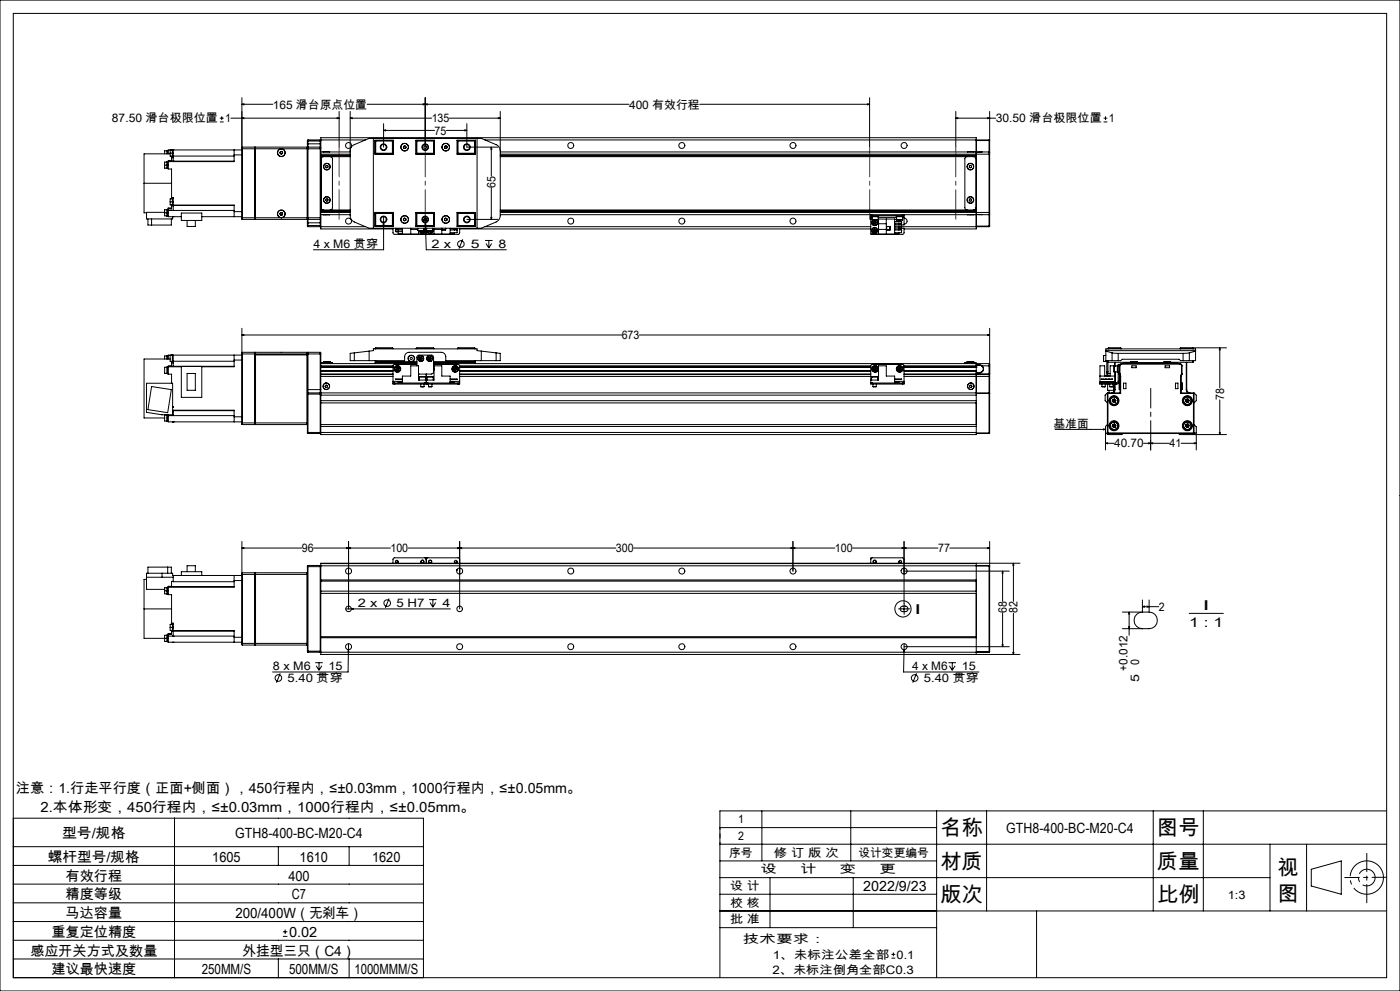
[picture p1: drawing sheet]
<svg xmlns="http://www.w3.org/2000/svg" width="420mm" height="297mm" viewBox="0 0 420 297" stroke-linecap="round" stroke-linejoin="round" font-family="sans-serif">
<g fill="none" stroke="#000" stroke-width=".3">
<path d="M0 0h420v297h-420zM4 4h412v289h-412zM66 36.5h1.1M66 35.4h1.1M66.5 34.9v1.1M69.3 35.4h32.4M72.6 35.4l.6-.1v.3zM72.6 31.3l.6-.2v.3zM72.6 29.3v36M72.6 31.3h9.2M101.1 35.3l.6 .1-.6 .2zM101.7 33.4v10.7"/>
<path d="M105.1 35.4l.6-.1v.3zM105.1 33.4v31.6l.3 .8 .9 .7 4.4 1.9h33.7l4.4-1.9 .7-.4 .6-1.4v-31.3M105.1 35.4h24.4M110.1 31.3h78.6M115.1 39.1l.6-.2v.3zM115.1 37.1v7M115.1 39.1h15.3M127 31.1l.6 .2-.6 .1zM127.6 31.3l.6-.2v.3zM127.6 29.3v14.8M133.9 39.1h6.2M134.8 35.4h15.3"/>
<path d="M139.5 38.9l.6 .2-.6 .1zM140.1 37.1v7h9.3M149.5 35.3l.6 .1-.6 .2zM209.9 31.3h51M260.3 31.1l.6 .2-.6 .1zM260.9 29.3v14.8M286.7 35.4l.6-.1v.3zM286.7 35.4h12M286.7 33.4v10.7M296.3 35.3l.6 .1-.6 .2zM296.9 33.4v12.3M331.1 36.5h1.1"/>
<path d="M331.1 35.4h1.1M331.6 34.9v1.1M43.2 54.9v8.9h.8M43.2 54.9h8.3M49.4 49.5v.9h.7M49.4 49.5h1M50.1 48.6h-.7v.9M50.1 45.1v1M50.3 48.5l.1 2M50.3 45.1v1M50.4 48.5h-.3v2h.2M50.4 45.1l-1 .1v.9"/>
<path d="M51 46.1h-7.8v8.8M51 45.9v.9h.7M51 45.9h1M51.5 59.2h.5v1.3M51.5 59.2v.4M51.5 47.3v.9h-1.1M51.5 46.8v.5M51.5 44.9v.1M51.5 47.3h.5M51.7 59.6h-.7v.9M51.7 44.9v2h.3M51.7 45h-.7v.9"/>
<path d="M52 59.5h-.3v2h.3M52 48.3h.1M52 47.3v1M52 44.9v1.9M52 44.9h.1M52 46.8v.5M52 46.8h18.2M70.2 46.4h2.4M70.2 44.9v1.5M70.2 46.4v2h-19.8M70.2 48.3h-19.8v2.4h1.1v8.5M72.6 44.9h-22.2v1.2"/>
<path d="M72.7 44.1l-.1 .5h23.6M72.7 44.1v21.7M72.7 44.1h3.7M76.4 44.1v21.7M76.4 44.1l.2 .1M76.6 44.2v.4M76.6 44.6v20.7M76.6 44.2h.1M76.6 44.6v-.5h15.6v21.7h-15.6v-.5M84 45.6l.1 .4M84.1 46l.4 .1M84.3 45.4l.4 .1"/>
<path d="M84.3 45.4l-.3 .2M84.7 45.5l.1 .4M84.8 45.9l-.3 .2M92.2 44.2h.1M92.2 44.3v21.3M92.2 43.1v1.1M92.2 44.2v.1M92.2 42.3h4M92.2 43.1h4M92.4 44.1v21.7M92.4 41.9v2.2M92.4 44.1h3.7"/>
<path d="M92.4 41.9l-.2 1.2M92.4 41.9h3.7M92.4 44.1l-.2 .2M96.1 44.1v21.7M96.1 41.9v2.2M96.1 44.1l.1 .2M96.1 41.9l.1 .2M96.2 44.3v-3h196.7v4.9M96.2 44.3v.3M96.2 44.6v20.7M96.2 47h8.9M96.2 46.6h8.9"/>
<path d="M96.2 45.5h8.9M96.2 41.9h13.4M96.2 46.2h8.9M97 47l-.4 .1-.2 .5v14.7l.2 .5 .4 .1M97.8 49.7l.3-.1 .3 .2v.4l-.4 .1-.3-.2zM97.8 59.7l.3-.2 .3 .3v.4l-.4 .1-.3-.3zM98.8 45.5h-1.9M98.9 45.5h.1M99.1 47l.6 .5v14.9l-.6 .5M105.1 45.2l.3-1.1 .5-.6 4.8-2h33.7l4.8 2 .5 .6 .4 1.1M112 41.5v26.9M112.5 45.5h.1"/>
<path d="M112.5 42h5.5v4.2h-5.5zM112.6 42.3v3.9M112.6 42.3h5.1M112.7 42.1v4M112.7 46.1h5.3M112.7 42.1l-.1 .2M112.7 42.1h5.3M117.7 42.3l.2-.2v4l-.2-.2M117.7 45.9h-5.1l.1 .2M117.7 42.3v3.6M121.1 44.3l.3 .2M121.1 43.9v.4"/>
<path d="M121.4 43.7l.3 .2M121.4 43.7l-.3 .2M121.7 43.9v.4M121.7 44.3l-.3 .2M124.8 46.1h5.5M124.8 42h5.5v4.2h-5.5zM124.8 42.1h5.5M125.1 42.3v3.6M125.1 42.3l-.2-.2v4l.2-.2M125.1 45.9h5M125.1 42.3h5M130.1 42.3l.1-.2v4l-.1-.2"/>
<path d="M130.1 42.3v3.6M133.4 44.3l.3 .2M133.4 43.9v.4M133.7 43.7l.4 .2M133.7 43.7l-.3 .2M134.1 44.3l-.4 .2M134.1 43.9v.4M137.1 42h5.6v4.2h-5.6zM137.1 46.1h5.3M137.1 42.1h5.3M137.4 42.3v3.6M137.4 42.3l-.2-.2v4l.2-.2"/>
<path d="M137.4 45.9h5.2l-.2 .2M137.4 42.3h5.2M142.4 42.1v4M142.4 42.1l.2 .2M142.6 42.3v3.9M142.6 45.5h.1M143.1 41.5v26.9M145.5 41.9h151.2M147.4 44.1l.2 .6h-.4zM147.4 44.1v8.7M147.4 56.3v9.5M150.1 47h142.8"/>
<path d="M150.1 46.6h142.8M150.1 45.5h143.8M150.1 46.2h146.6M290.1 47l-.4 .1-.2 .5v14.7l.2 .5 .4 .1M290.3 45.5h.1M290.3 45.5h1.9M290.8 49.7l.3-.1 .4 .2-.1 .4-.3 .1-.3-.2zM290.9 59.7l.4-.1 .2 .3-.1 .4h-.4l-.2-.3zM292.1 47l.5 .1 .2 .5v14.7l-.2 .5-.5 .1M292.2 45.5h.1M292.9 46.2v17.5M292.9 42.1h3.8"/>
<path d="M293.9 45.6h-1v.6M293.9 45.5h.7M293.9 45.5v.1M294.6 45.5l-.7 .1M294.6 45.5h2.1M296.7 46.2h.2M296.7 45.5v.7M296.7 45.5l.2 .2M296.7 41.9l.2 .2h-.2M296.7 41.9v.2M296.7 42.1v3.4M296.7 46.2v17.5"/>
<path d="M296.9 45.7v.5M296.9 46.2v17.5M44.4 65.6v1.8h7v-1.8M45.5 65.6v1.8M49.4 63.8v.9h.7M49.4 63.6h-5.4v2h7.8v-.7h.2M49.4 63.8h1M50.1 62.9h-.7v.9M50.3 62.8v2M50.4 62.8h-.3v2h.3M50.4 63.1h19.8M51 60.5v.9h.7"/>
<path d="M51 60.5h1M51.5 61.7v.9h-1.1M51.5 62.3h-1.1v2.6h4M51.5 61.4v.3M51.5 61.7h.5M52 60.5v1M52 61.5v.1M52 63.1h.1M52 61.7v1.4M52 64.9h.1M52 60.5h.1M52 61.6v.1"/>
<path d="M52 61.5h18.2v1.9M52 61.6h18.2M54.4 63.8h6.1v2.3h-6.1zM56.1 66.1v1.8h2.5v-1.8M60.5 64.9h12.1M70.2 63.4v1.5M70.2 63.4h2.4M72.6 65.3l.1 .5M72.6 65.3h23.6M72.7 65.8h3.7M76.6 65.3v.4M76.6 65.7h.1"/>
<path d="M76.6 65.7l-.2 .1M84 64.1l.2 .3M84.2 64.4h.4M84.2 63.7l.4 .1M84.2 63.7l-.2 .4M84.6 63.8l.2 .3M84.8 64.1l-.2 .3M92.2 65.7h.1M92.2 65.7v1.1M92.2 65.6v.1M92.2 66.8l.2 1.1M92.2 67.5h4"/>
<path d="M92.2 65.6l.2 .2M92.2 66.8h4M92.4 65.8v2.1M92.4 65.8h3.7M92.4 67.9h3.7M96.1 65.8v2.1M96.2 65.3v.3M96.2 65.6v3h21.7M96.2 62.9h8.9M96.2 63.2h8.9M96.2 64.3h8.9M96.2 67.9h13.4"/>
<path d="M96.2 63.7h8.9M96.2 65.6l-.1 .2M96.2 67.8l-.1 .1M96.2 63.3h8.9M96.9 64.3l1.9 .1M98.8 64.4h.1M112.5 64.3h.1M112.5 63.7h5.5v4.2h-5.5zM112.6 63.7v3.9M112.6 67.6h5.1M112.6 67.6l.1 .2M112.7 63.8v4"/>
<path d="M112.7 63.8h5.3M112.7 63.8l-.1 .1h5.1M112.7 67.8h5.3M115.1 66.6l.1 .6h-.3zM115.1 64.9v10h-21.1M117.7 63.9l.2-.1v4l-.2-.2M117.7 63.9v3.7M117.9 68.4v1.4l.4 .4h19.2l.4-.3v-1.5M118.7 68.4v.2h2M118.7 68.9v.5h2M118.7 69v.2M118.7 68.9h2"/>
<path d="M118.9 69.4h.4M119.5 68.6v.3a.41 .41 0 0 0-.4-.3 .41 .41 0 0 0-.4 .3M119.5 69.4v.7h1.2M120.7 68.4v1.8M121.1 66l.3 .1M121.1 65.6v.4M121.4 65.4l.3 .2M121.4 65.4l-.3 .2M121.7 65.6v.4M121.7 66l-.3 .1M123.2 68.4v1.8M123.2 68.8h2.1"/>
<path d="M124.8 63.8h5.5M124.8 63.7h5.5v4.2h-5.5zM124.8 67.8h5.5M125.1 63.9v3.7M125.1 67.8v.1M125.1 63.9l-.2-.1v4l.2-.2M125.1 63.9h5M125.1 67.6h5M125.3 69.1h.1M125.3 69.1h1.8M125.3 68.4v.7M125.6 69.1v1.1"/>
<path d="M125.7 67.8v.1M126.3 69.1l.1 .3M126.4 69.4l.5 .2M126.7 69.1l-.3 .3M126.7 69.1l.2 .5M126.8 69.1l.4 .1M127.1 69.1h.1M127.1 68.4v.7M127.1 68.9l.1 .3M127.2 65.9h.2zM127.2 66l.2 .2M127.2 69.2l-.3 .4"/>
<path d="M127.2 66l.2 .1M127.3 68.4a.87 .87 0 0 1-.2 1.4 .87 .87 0 0 1-1.3-.7 .89 .89 0 0 0 1.3 .8 .89 .89 0 0 0 .2-1.5M127.4 65.9h.1M127.5 65.4v.5M127.5 65.6h.5M127.5 64.9l.1 1.7M127.6 66.6l.2 .6h-.3zM127.6 66.6l.3 8.3h24M127.6 70.2h-.2M127.9 65.5v.5M127.9 68.4v1.8M128 69.1h.1"/>
<path d="M128 69.1h1.8M128 68.4v.7M128.1 70.2h.3M128.6 69.1l.1 .3M128.7 69.4l.4 .2M129 69.1l-.3 .3M129 69.1l.1 .5M129.2 69.1l.3 .2M129.4 67.8v.1M129.5 69.3l-.4 .3M129.5 69.1v.2M129.8 69.1h.1"/>
<path d="M129.8 68.5a.9 .9 0 0 1-.4 1.4 .9 .9 0 0 1-1.2-.8 .87 .87 0 0 0 1.1 .8 .87 .87 0 0 0 .5-1.3M129.8 68.4v.7M130.1 63.9l.1-.1v4.1M130.1 63.9v3.7M130.1 67.8v.1M130.1 67.6l.1 .2M130.2 68.4v1.8M130.2 68.8h2.3M132.5 68.4v1.8M132.6 68.4v.5h1.1v-.5M132.6 68.4v.5M133.4 66l.3 .1"/>
<path d="M133.4 65.6v.4M133.7 68.4v.5M133.7 65.4l.4 .2M133.7 65.4l-.3 .2M134.1 66l-.4 .1M134.1 65.6v.4M135 68.4v1.8M135 68.9h2.1M136.3 68.6v.3a.41 .41 0 0 1 .4-.3 .41 .41 0 0 1 .4 .3M136.3 69.7v.4h-1.3M137.1 69v.2M137.1 63.7h5.6v4.2h-5.6z"/>
<path d="M137.1 68.4v.2h-2.1M137.1 68.9v.8h-2.1M137.1 63.8h5.3M137.1 67.8h5.3M137.4 63.9v3.7M137.4 63.9l-.2-.1v4l.2-.2M137.4 67.6h5.2M137.9 68.6h123.3M138.8 71.7l-1.1 2.8M140.1 65.8h9.3M142.4 63.8v4M142.4 63.8l.2 .1h-5.2"/>
<path d="M142.6 63.7v3.9M142.6 67.6l-.2 .2M142.6 64.3h.1M145.5 67.9h115.7M145.5 72.1h2.3M145.8 73l.8 1.3M146.6 72.1v2.2M147.2 65.2h.4l-.2 .6zM147.5 73l-.9 1.3M150.1 62.9h142.8M150.1 63.2h142.8M150.1 64.3h111.1"/>
<path d="M150.1 63.7h146.6M150.1 63.3h142.8M261.2 64.3h.5M261.2 64.7h.5M261.2 64.7v.5M261.2 65.2v5h9.6l.4-.4v-1.4h-.7M261.2 64.3v.4M261.2 65.6h.5M261.2 65.2h.5M261.5 70.2h.2M261.5 64.7v.2h2.1v-.2M261.7 65.9h.1"/>
<path d="M261.7 65.9h1.8M261.7 64.9v1M261.7 64.3v.4M261.7 64.3h9M261.7 64.7h9M261.9 66.8l.2 .4M261.9 68.9l.1 .5M261.9 68.9l1 .4M262 65.9a.9 .9 0 0 0-.3 1.4 .9 .9 0 0 0 1.4 0 .9 .9 0 0 0-.3-1.4M262 69.4l.4 .2M262 65.9a.86 .86 0 0 0-.3 1.4 .86 .86 0 0 0 1.4 0 .86 .86 0 0 0-.4-1.4M262.1 66.3l-.2 .5"/>
<path d="M262.1 66.3l.6 .9M262.1 67.2h.6M262.4 68.6l-.5 .3M262.4 68.6l.4 .2M262.4 68.6v1M262.6 66.3h-.5M262.6 66.3l.3 .4M262.6 66.3l-.5 .9M262.8 68.8l.1 .5M262.8 68.8l-.8 .6M262.9 69.3l-.5 .3M262.9 66.7l-.2 .5"/>
<path d="M262.9 66.7l-1 .1M263.5 65.9h-1.8M263.5 65.6h4.9v4.6M263.5 64.9v1M263.5 65.2h5.5M263.6 65.6v4.6M263.6 68.8h2.3M263.6 67.1h2.3M265.9 65.6v4.6M266 67.9h1v1h-1zM266 67.9v1M268.4 66.4h2.1v.5"/>
<path d="M268.4 67.2h2.1v.5h-2.1M268.4 68.1h2.1v.5h-2.1M268.4 65.7h.6M268.4 68.9h2.1M268.4 66.9h2.1M268.9 64.7v.2h2v-.2M269 65.9h.1M269 65.9h1.8M269 64.9v1M269.7 68.6v.3a.41 .41 0 0 1 .4-.3 .41 .41 0 0 1 .3 .3M269.7 65.9v.5M269.7 67.7v.4"/>
<path d="M269.7 69.7v.4h-1.3M269.7 67.9h27M269.8 66.4h.5M270.4 66.9l-.3 .3-.4-.3v.3M270.5 66.6v.2M270.5 69v.2M270.5 68.9v.8h-2.1M270.7 64.3h.5M270.7 64.7h.5M270.7 64.3v.4M270.8 65.9h-1.8M270.8 64.9v1"/>
<path d="M270.8 65.2h.4M271.2 65.4a.9 .9 0 0 1 .9 .9 .9 .9 0 0 1-.9 .9M271.2 64.7v.5M271.2 64.3v.4M271.2 65.2v2.2h-.7M271.2 64.3h22.7M290.2 64.3l.1 .1M290.3 64.4h1.9M292.2 64.4h.1M292.9 63.7v4.9h-21.7M292.9 63.7v.6h1M292.9 67.8h3.8"/>
<path d="M293.9 64.3h.7M293.9 64.3h.1M294.6 64.3h2.1M296.7 63.7h.2M296.7 63.7v.6M296.7 67.8h.2M296.7 67.8v.1M296.7 64.3v3.5M296.9 63.7v.5M296.9 64.2l-.2 .1M296.9 67.8l-.2 .1M296.9 64.2v3.6"/>
<path d="M72.6 98.4v28.3M296.9 98.4v13.6M45.5 115.8l5.9 1-1.1 6.9-5.9-.9zM50.1 110.1h-.7v1.8h.7M50.1 106.7h-.7v.9M50.3 110v2M50.3 106.6v1M50.4 109.9h4M50.4 110h-.3v2h.3M50.4 106.6h-.3v1M51 107.6h-7.8v17.7h6.2M51.5 108.8v.9h-1.1"/>
<path d="M51.5 108.3v.5M51.5 106.4v.1M51.5 108.8h.5M51.7 106.4v2h.3M51.7 106.5h-.7v1.8h.7M52 109.8h.1M52 108.8v1M52 106.4v1.9M52 108.3v.5M52 108.3h18.2M54.4 109.8v9.3h6.1v-9.3M56.1 111.9h2.5v5.1h-2.5z"/>
<path d="M70.2 106.4v1.5M70.2 109.8h-19.8v2.3h1.1v2.8M70.2 107.9h2.4M70.2 107.9v2h-9.7M72.6 100.4l.6-.1v.2zM72.6 100.4h113.9M72.6 106.4h-22.2v1.2M72.7 105.6v21.6M72.7 105.6l-.1 .5h23.6M72.7 105.6h3.7M76.4 105.6v21.6M76.4 105.6l.2 .5"/>
<path d="M76.6 106.1v21.1M76.6 106.1v-.5h15.6v.7h-15.6M92.2 117.9v11.8l.2 .2M92.2 118.2h4M92.2 116.8h4M92.4 105.6v12.2M92.4 105.6l-.2 .2v12.1M92.4 117.8h3.7M92.4 105.6h3.7M92.4 117.8v12.1M92.4 117.8l-.2 .1M96.1 105.6v12.2"/>
<path d="M96.1 105.6l.1 .5M96.1 117.8v12.1M96.1 117.8l.1 .1M96.2 116.8v1M96.2 106.1v10.7M96.2 118.4h196.7M96.2 117.8h200.5M96.2 109h28.9M96.2 110h21.7M96.2 111.2h21.7M96.2 110.1h21.7M96.2 111.1h21.7"/>
<path d="M96.2 109.9h21.7M96.2 109.6h21.7M96.2 112.1h21.7M96.2 112.3h21.7M96.2 112.8h21.7M96.4 109v-.3h3.3v.3M97 108.4h2.1M97 108.4v.6M97.1 108.7h1.9M97.6 115.5l.4-.1 .2 .3v.3l-.4 .1-.3-.3zM99.1 108.4v.6M106.3 108.1h15.1v-1.2a1.33 1.33 0 0 1 1.3-1.3h9.7a1.33 1.33 0 0 1 1.3 1.3v1.2h15.1"/>
<path d="M106.3 105.8l-1.2 .1v2.2h1.2M106.3 105.8v2.3M110.7 105.2v2.9M110.7 105.2l1.3-.1v-.5h31.1v.5l1.3 .1M110.7 105.2l-4.4 .6M112.6 104.4h5.3M112.6 104.4v.2M112.6 108.1v.9M112.7 104.2h5l.2 .2M112.7 104.2v.4M112.7 108.1v.3M112.7 108.4h12.4"/>
<path d="M112.7 108.4l-.1 .2h12.5M112.7 104.2l-.1 .2M117.9 114.8h.5M117.9 114.8v.3h.5M117.9 114.3v.5M117.9 104.4v.2M117.9 114.3h2.8M118.4 114.8h9M118.4 115.1h9M118.4 114.8v.3M118.7 110.7l.4 .4M118.9 110.2l-.2 .5"/>
<path d="M118.9 110.2l.3 .4M119.2 110.6l-.5 .1M119.2 110.6l-.1 .5M119.2 110.6l.4 .3M119.4 110.1l-.5 .1M119.4 110.1l.3 .4M119.4 110.1l-.2 .5M119.6 110.9l-.5 .2M119.7 110.5l-.1 .4M119.7 110.5l-.5 .1M120.7 114.8v-2.1h2.5v-3.1h2.4v4.3h4.6v-4.3h2.3v3.1h2.5v2.1M120.7 114.4h-1.2v.2h1.2"/>
<path d="M120.7 113.6h-2l2 .1M124.9 104.4l.2-.2h5l.1 .2M124.9 104.4h5.3M124.9 104.4v.2M125.1 109.2l-7.1 .2-.1 4.9M125.1 109.6v-2.6l.2-.5 4.2-.1 .5 .3v5.1l-.6 .3h-3.8M125.7 107.5l.3 .4M125.8 113h1.8M125.8 113v.9M125.9 112.9l1.7 .1M125.9 112.9l-.1 .1M125.9 107h.6"/>
<path d="M125.9 107l-.2 .5M125.9 107l.6 .8M126.2 115.9h1M126.2 115.1v.8M126.2 107.4h.5M126.2 107.4l-.2 .5M126.2 107.4l-.5 .1M126.5 107l.2 .4M126.5 107l-.3 .4M126.5 107.8l-.5 .1M126.7 107.4l-.2 .4M127.2 115.1v.8"/>
<path d="M127.4 114.8h1M127.4 115.1h.5M127.4 114.8v.3M127.6 113v.9M127.9 115.1h.5M127.9 112.1v3M128.2 112.9h.1M128.2 113h1.8M128.2 113v.9M128.2 112.9l1.8 .1M128.4 114.8h9M128.4 115.1h9"/>
<path d="M128.4 114.8v.3M128.4 107.5l.3 .4M128.6 115.9h1M128.6 115.1v.8M128.6 107h.5M128.6 107l-.2 .5M128.6 107l.3 .4M128.9 107.4l-.2 .5M128.9 107.4l.3 .4M128.9 107.4h.5M128.9 107.4l-.5 .1M129.1 107l.3 .4"/>
<path d="M129.1 107l-.2 .4M129.2 107.8l-.5 .1M129.4 107.4l-.2 .4M129.6 115.1v.8M130 113v.9M130.1 110v1.1M130.1 109.2l7.7 .2 .1 4.9M130.1 110.2v.7M130.1 110.3v.5M130.1 109h166.6M130.1 108.4h12.3M130.2 104.4v.2"/>
<path d="M135 114.4h1.3v.2h-1.3M135 113.6h2.1l-2.1 .1M135 114.3h2.9M136.1 110.3v.5M136.1 110.3l.9 .5M136.1 110.8l.5 .3M136.5 110.1l-.4 .2M136.5 110.1l.5 .2M136.5 110.1l.1 1M137 110.3v.5M137 110.3l-.9 .5M137 110.8l-.4 .3"/>
<path d="M137.2 104.4h5.4M137.2 104.4v.2M137.4 114.8h.5M137.4 114.8v.3M137.9 109.6h123.3M137.9 114.8v.3h-.5M137.9 114.3v.5M137.9 110h123.3M137.9 111.2h123.3M137.9 110.1h123.3M137.9 111.1h123.3M137.9 109.9h123.3"/>
<path d="M137.9 112.1h123.3M137.9 112.3h123.3M137.9 112.8h123.3M142.4 104.2h-5l-.2 .2M142.4 104.2v.4M142.4 108.1v.3M142.4 104.2l.2 .2M142.4 108.4l.2 .2h-12.5M142.6 104.4v.2M142.6 108.1v.9M144.4 105.2v2.9M144.4 105.2l4.4 .6"/>
<path d="M148.8 105.8l1.3 .1v2.2h-1.3M148.8 105.8v2.3M191.8 100.4h105.1M261.2 114.8h.5M261.2 113.9h2.4v-4.3h2.3v3.1h2.5v2.1M261.5 113h.2M261.5 113v.9M261.7 112.9l-.2 .1M261.7 112.9h1.5M261.7 114.8h9M261.7 114.8v.3M261.7 115.1h9"/>
<path d="M261.9 115.9h1M261.9 115.1v.8M262.1 110.8l.4 .3M262.1 110.3v.5M262.1 110.3l.5 .3M262.6 110.6l-.1 .5M262.6 110.6l.4 .2M262.6 110.1l-.5 .2M262.6 110.1l.4 .2M262.6 110.1v.5M262.9 115.1v.8M263 110.8l-.5 .3"/>
<path d="M263 110.3v.5M263 110.3l-.9 .5M263.3 113h.1M263.3 113v.9M268.4 114.4h1.3v.2h-1.3M268.4 113.6h2.1l-2.1 .1M268.4 114.3h2.8M269.5 110.3v.5M269.5 110.3l.4 .3M269.5 110.8l.4 .3M269.8 110.1l-.3 .2M269.8 110.1l.5 .2"/>
<path d="M269.8 110.1l.1 .5M269.9 110.6l-.4 .2M269.9 110.6v.5M269.9 110.6l.4 .2M270.3 110.3v.5M270.3 110.3l-.4 .3M270.3 110.8l-.4 .3M270.7 114.8h.5M270.7 114.8v.3M271.2 109.9l21.7 .1M271.2 111.2h21.7h-21.7M271.2 114.3v-4.7l-.3-.3-9.2-.1-.5 .4v5.5h.5"/>
<path d="M271.2 114.8v.3h-.5M271.2 114.3v.5M271.2 110h21.7M271.2 110.1h21.7M271.2 111.1h21.7M271.2 109.6h21.7M271.2 112.3h25.5M271.2 112.8h25.5M289.5 109v-.3h3.3v.3M290.1 108.4h2M290.1 108.4v.6M290.2 108.7h1.9"/>
<path d="M291 115.4h.4l.2 .4-.2 .3h-.4l-.2-.4zM292.1 108.4v.6M292.9 109.6v20.6h-196.7v-12.4M292.9 110h.1M292.9 117.9h3.8M292.9 111.8h1M292.9 111.7h1M292.9 109.5h1M293.9 109.3h-1v-.3v.6M293.9 109.5l.7 .2M293.9 109.3l.7 .3M293.9 109.3v.2"/>
<path d="M293.9 111.7v.1M294.6 109.7a1.09 1.09 0 0 1 .3 1.2 1.09 1.09 0 0 1-1 .8M294.6 109.6a1.17 1.17 0 0 1 .4 1.4 1.17 1.17 0 0 1-1.1 .8M294.6 109.6h2.1M294.6 109.6v.1M296.3 100.3l.6 .1-.6 .1zM296.7 117.8v.1M296.7 117.8l.2 .1h-.2M296.7 109v.6M296.7 109l.2 .1v.5h-.2M296.7 112h.2M296.7 112v.3"/>
<path d="M296.7 112.8h.2M296.7 112.3v.5M296.7 109.6v2.4M296.7 112.8v5M296.7 117.9v11.8M296.7 112l-25.5 .1M296.9 112.1l-.2 .2M296.9 112v.1M296.9 112.1v.7M296.9 112.8v16.9M330 112.7h4.5M330.1 114.4h4.3v.2h-4.3z"/>
<path d="M330.4 113.6l.8 .1zM330.4 114.8h-.5v.3h.5M330.4 114.8h4.6M330.4 115.1h1.4M330.4 114.8v.3M330.6 115.9h1M330.6 115.1v.8M331 108.3h.1M331.1 106.5l-.1 1.8M331.1 106.5v1.8M331.1 108.3h.9M331.1 106.5h.7"/>
<path d="M331.6 113.6l.5 .1zM331.6 115.1v.8M331.8 115.1h.9M331.8 114.8v.3M331.8 105.1h26.9M331.8 105.2l1.8 .6M332 111.4v.7h.4v-.7M332 111.4h.4M332 108.1v3.3M332.2 117.9l.1-.1 .1 .1M332.2 117.9h.2M332.2 117.9v11.8"/>
<path d="M332.3 115.1v1.9h1.8M332.3 112.1v.5M332.4 111.9h.7M332.4 104.4h4M332.4 117.9h3.8M332.4 104.4v.2M332.4 108.1v3.3M332.4 117.9v11.8M332.4 108.4l.1 .2M332.4 113.6l.5 .1zM332.5 104.2h3.7M332.5 108.6h6.7"/>
<path d="M332.5 104.2l-.1 .2M332.5 104.2v.4M332.5 108.1v.5M332.7 117v.8M332.7 115.1h2.3M332.7 114.8v.3M332.9 115.9h1M332.9 115.1v.8M333.3 113.6l.5 .1zM333.6 108.1h1.9M333.6 105.8l1.9 .1M333.6 108.1h-1.8v-3.5h26.9v3.5h-1.9"/>
<path d="M333.6 105.8v2.3M333.8 119.7l-.1 .5M333.8 119.7l.4 .4M333.9 115.1v.8M334.1 115.1v2.4M334.2 109.7h.1M334.2 111.4v.1M334.2 109.7v1.7M334.2 111.5h1M334.4 116.8a.96 .96 0 0 1-1 1M334.4 116.8h.1M334.4 119.6l-.6 .1"/>
<path d="M334.4 119.6l.4 .4M334.4 119.6l-.2 .5M334.4 108.6v1M334.4 115.1v1.7M334.5 109.6v.1M334.5 111.5v3.3M334.5 116.8l-.5 1M334.5 108.6v1.1M334.5 115.1v1.7M334.8 120l-.2 .5M334.8 120l-.6 .1M335 114.8v.3"/>
<path d="M335.2 109.7l-2.1-.1v3h-1.7v-3h-1.4v5.2M335.5 109.6h-.3v1.9h.3M335.5 114.3l-.5 .5M335.5 108.1h.7l.5-.4h17l.5 .4h.7M335.5 114.3h.3M335.5 109.7h.3M335.5 105.9v2.2M335.5 109.7v4.6M335.5 105.9h19.4M335.8 114.8v2M335.8 114.8h.1M335.8 112.1l.1 .2"/>
<path d="M335.8 109.6v-.4h-.3v.5M335.8 114.3a.79 .79 0 0 1-.8 .8M335.8 112l.1 .3M335.8 112h.2M335.8 109.6h.2M335.8 116.8h.2M335.8 114.8h.2M335.8 109.6v4.7M335.9 112.3l.1 .5M336 114.8h.1M336 112v.1M336 112.1l-.1 .2"/>
<path d="M336 112.1l.2 .7M336 114.8v2M336 109.6v2.4M336 116.7v.1M336 112.8h.2M336 117.8l.2 .1M336 117.8h-3.8l-.7 .6v1.7l.7 .7M336 112.8v5M336.2 104.2v.4M336.2 112.8v5.1M336.2 104.2l.2 .2M336.4 104.4v.2"/>
<path d="M336.5 109v.1M336.5 109.1l-.5 .5M336.5 109l-.5 .1-.2 .5M336.5 109h17.4M336.5 109.1h17.4M337 114.8h.8v1.7h-.8zM337.9 108.7h-.7v.3M337.9 108.7h14.6M337.9 108.7v.3M339.2 108.6l.1 .1M339.2 108.4h2M339.2 108.6h2"/>
<path d="M339.2 108.4v.3M339.5 109.6h1.4v.6h-1.4zM341.2 108.6v.1M341.2 108.4v.2M349.2 108.6l.1 .1M349.2 108.4h2M349.2 108.6h2M349.2 108.4v.2M349.5 109.6h1.4v.6h-1.4zM351.2 108.6v.1M351.2 108.6h6.7M351.2 108.4v.3"/>
<path d="M352.5 108.7h.7v.3M352.5 108.7v.3M352.6 114.8h.8v1.7h-.8zM353.9 109.1l.5 .5M353.9 109v.1M353.9 109l.5 .1 .2 .5M354 104.4h4M354 104.4v.2M354.2 112.8h.2M354.2 117.9h3.8M354.2 104.2v.4M354.2 112.8v5.1"/>
<path d="M354.2 104.2l-.2 .2M354.4 116.7v.1M354.4 117.8l-.2 .1M354.4 117.8h3.8l.7 .6v1.7l-.7 .7M354.4 112.8v5M354.4 112.1l-.2 .7M354.4 112.1l.1 .2M354.4 114.8h.1M354.4 109.6h.2M354.4 112h.2M354.4 112v.1M354.4 114.8v2"/>
<path d="M354.4 116.8h.2M354.4 114.8h.2M354.4 109.6v2.4M354.5 112.3l-.1 .5M354.6 114.8v2M354.6 112.1l-.1 .2M354.6 112l-.1 .3M354.6 109.6v2.5M354.9 108.1h1.9M354.9 105.9v2.2M355.8 119.7l-.2 .5M355.8 119.7l.8 .8"/>
<path d="M355.9 116.8l.2 .6 .3 .4M355.9 116.8h.1M355.9 108.6v8.2M356 116.8a1.02 1.02 0 0 0 1 1M356 108.6v8.2M356.4 119.6l-.6 .1M356.4 119.6l.4 .4M356.4 119.6l-.2 .5M356.8 120l-.2 .5M356.8 120l-.6 .1M356.8 105.8l-1.9 .1M356.8 105.8v2.3"/>
<path d="M357.9 108.1v.5M358 117.9h.2M358 117.9v-.1l.2 .1M358 104.4l-.1-.2v.4M358 104.4v.2M358 108.1l-.1 .5M358 117.9v11.8M358.2 117.9v11.8M358.7 105.2l-1.9 .6M365.9 104.2v12.1M365.9 119.8v10.4M365.9 104.2l.2 .6h-.3z"/>
<path d="M367.9 104.2h-13.7M49.4 125.3v.9h.7M49.4 124.4v.9M50.1 124.3v2h.3M50.3 124.3v2M50.4 124.6v1.8h22.2M50.4 124.3v.3M50.4 124.6h19.8M51.7 126.4h.1M51.8 124.3v-9.4h-7.8v8.7l4.6 .7h3.4v-1.4h18.2v2M51.8 121.8h.2l-.2 .3M52 126.4h.1"/>
<path d="M52 123.1h18.2M70.2 124.9v1.5M70.2 124.9h2.4M72.6 126.7l.1 .5M72.6 126.7h19.6M72.7 127.2h3.7M76.6 127.2h.1M76.6 127.2h-.2M76.7 127.2v-20.9l15.5 .1-.1 20.8M76.7 127.2h15.4M92.2 129.5h4M92.2 127.2h-.1"/>
<path d="M92.4 129.9h3.7M96.2 120.1h196.7M96.2 120.8h196.7M96.2 127.2h196.7M96.2 127.8h196.7M96.2 129.6h196.7M96.2 129.7l-.1 .2M292.9 129.9h3.8M292.9 129.7h3.8M296.7 129.7v.2M296.7 129.7h.2M296.9 129.7l-.2 .2"/>
<path d="M316.5 128.7h15.1M331 128.5l.6 .2-.6 .1zM331.6 132.9l.6-.2v.3zM331.6 132.9h2.6M331.6 129.6l.7 .6h4.3l.3-.3M332.2 129.7h.2M332.2 129.7l.2 .2M332.2 127.2l-.6 .6v7.1M332.4 129.7v.2M332.4 129.9h25.6M332.4 129.7h25.6M333.7 120.2l.3 .4"/>
<path d="M333.7 127.7l.3 .5M333.8 127.2l-.1 .5M333.8 127.2l.4 .4M334.2 120.1l.4 .4M334.2 120.1l-.2 .5M334.2 120.1l-.5 .1M334.2 127.6l.4 .4M334.2 127.6l-.5 .1M334.2 127.6l-.2 .6M334.4 127l-.6 .2M334.4 127l.4 .5M334.4 127l-.2 .6"/>
<path d="M334.6 120.5l-.6 .1M334.6 128l-.6 .2M334.8 127.5l-.2 .5M334.8 127.5l-.6 .1M344.6 132.7l.6 .2-.6 .1zM345.2 132.9l.6-.2v.3zM345.2 132v2.9M350.8 132.9h-7.7M353.6 129.9l.3 .3h14M354.4 132.9h4.5M355.6 127.7l.4 .5M355.6 120.2l.4 .4"/>
<path d="M355.8 127.2l-.2 .5M355.8 127.2l.8 .8M356.2 120.1l-.2 .5M356.2 120.1l-.6 .1M356.4 127l.4 .5M356.4 127l-.6 .2M356.4 127l-.4 1.2M356.6 128l-.6 .2M356.6 120.5l-.6 .1M356.8 127.5l-.2 .5M356.8 127.5l-1.2 .2M358 129.7h.2"/>
<path d="M358 129.7v.2M358.2 129.7l-.2 .2M358.2 127.2l.7 .7v7M358.3 132.7l.6 .2-.6 .1zM358.9 129.6l-.7 .6M365.8 129.6h.3l-.2 .6zM44 173.6h-.8v8.9M44 173h8M44.4 171.8v-1.8h7v1.8M48.6 171.8v1.2M49.4 177.1v.9h.7M49.4 177.1h1"/>
<path d="M50.1 176.1h-.7v1M50.3 176.1h-.2v1.9h.3M50.3 170v1.8M50.4 176l-.1 2M50.4 176v2.2h1.1v8.6M52 174.3l-.5-.1v1.5h-1.1M52 172.5v1.8M52 174.3h18.2M54.4 172.5v-1.2h6.1v1.2M56.1 171.3v-1.8h2.5v1.8M70.2 175.8l-19.8 .2M70.2 172.5v1.5"/>
<path d="M70.2 174v2h-19.8M70.2 174h2.4M72.6 164.2l.6-.1v.3zM72.6 162.3v30.5M72.6 164.2h17.9M72.6 172.5h-20.8v-.7h-7.8v4.8h5.4M72.7 171.7v21.6M72.7 171.7l-.1 .5h19.6M72.7 171.7h3.7M76.4 171.7v21.6M76.4 171.7l.2 .1M76.6 171.8v21.4"/>
<path d="M76.6 171.8v.4M76.6 172.2v20.6M76.6 171.7h15.6M92.2 171.8v21.4M92.2 169.9h4M92.4 169.5l-.2 .1v25.7l.2 .2M92.4 169.5v26M92.4 169.5h3.7M94.1 164.2h23M96.1 169.5v26M96.1 169.5l.1 .1M96.2 177.8h196.7"/>
<path d="M96.2 173.8h196.7M96.2 174.2h196.7M96.2 169.6h196.7M96.2 168.9h196.7M96.2 177.2h196.7M104 164.1l.6 .1-.6 .2zM104.6 162.3v20.2M104.6 164.2l.6-.1v.3zM116.7 179.3l-1.1 2.9M118.7 168.2v.3l.8-.1v-.2M118.9 168h.4M126.5 168.8a.5 .5 0 0 1-.2-.8 .5 .5 0 0 1 .8 0 .5 .5 0 0 1-.2 .8"/>
<path d="M127.6 167.2h.5M127.9 167.2v1.6M128.7 179.7h2.3M128.9 168.8a.5 .5 0 0 1-.2-.8 .5 .5 0 0 1 .7 0 .5 .5 0 0 1-.2 .8M129.9 179.7v2.3M136.3 168.2v.2l.8 .1v-.3M137.1 170.6l-.1 .4M137.1 170.7v.1M137.3 164.1l.6 .1-.6 .2zM137.9 164.2l.6-.1v.3zM137.9 162.3v20.2M137.9 167.7l-.4-.5h-9.2l-.4 .5-.4-.5h-9.2l-.4 .4v1.2"/>
<path d="M184.7 164.2h-62.3M190.1 164.2h60.4M237.3 164.1l.6 .1-.6 .2zM237.9 164.2l.6-.1v.3zM237.9 162.3v8.9M255.8 164.2h25.6M261.2 167.7l.4-.5h9.2l.4 .5M261.5 167.2h-.3v1.6M262.2 168.8a.5 .5 0 0 1-.2-.8 .5 .5 0 0 1 .8 0 .5 .5 0 0 1-.2 .8M269.7 168.2v.2l.7 .1 .1-.3M270.5 170.6l-.2 .4M270.5 170.7v.1"/>
<path d="M270.6 164.1l.6 .1-.6 .2zM271.2 162.3v18.5M271.2 171.2h31.6M271.2 164.2l.6-.1v.3zM284.9 164.2h12M292.9 168.8v27.3M292.9 169.5h3.8M292.9 169.6h3.8M296.3 164.1l.6 .1-.6 .2zM296.7 169.5l.2 .1h-.2M296.7 169.5v.1M296.7 169.6v25.7"/>
<path d="M296.9 162.3v33M300.8 171.2l.1 .6h-.3zM300.8 171.2v9M304 168.8l.2 .6h-.4zM304 168.8v11.4M306 168.8h-209.8v27.3h209.8M342.7 179.8v3.6a2.49 2.49 0 0 0-2.5 2.5 2.49 2.49 0 0 0 2.5 2.5M344.7 179.8v3.6M43.2 182.5v8.8h7.2M43.2 182.5h8.3M50.1 190.4h-.7v1.8h.7M50.3 190.3v2"/>
<path d="M50.4 190.3h-.3v2h.3M50.4 190.6h19.8M51 188v.9h.7M51 188h1M51.5 186.8h.5v1.2M51.5 186.8v.3M51.5 189.2v.9h-1.1M51.5 189.9h-1.1v2.6h19.8M51.5 188.9v.3M51.5 189.2h.5M51.7 187.1h-.7v.9M51.7 192.5h.3"/>
<path d="M52 192.5h.1M52 188v1.1M52 187h-.3v2h18.5v2M52 190.6h.1M52 189.1v1.5M52 190.5v.2M52 189.1h18.2M70.2 191v1.5M70.2 192.5h2.4M70.2 191h2.4M72.6 192.8l.1 .5M72.6 192.8h19.6"/>
<path d="M72.7 193.3h3.7M76.6 192.8v.4M76.6 193.2l-.2 .1M76.6 193.2h15.6M92.2 195.1h4M92.4 195.5h3.7M94.6 198.6h2.2M94.9 199.5l.8 1.4M95.7 198.6v2.3M96.2 195.5h200.5M96.2 191.1h196.7M96.2 190.8h196.7"/>
<path d="M96.2 195.3l-.1 .2M96.6 199.5l-.9 1.4M103.7 182.5h31.4M104.5 194.7l.2 .6h-.3zM104.5 194.7l-.1 6.7h-22.6M104.6 192.9l-.1 1.8M105.4 182.5l.6-.2v.3zM129 180.6l.9 1.4M130.7 180.6l-.8 1.4M270.3 181.9l.6-.3a1.18 1.18 0 0 1 1.4 .6 .81 .81 0 0 1-.7 1.1h-.7a.82 .82 0 0 1-.8-.5 .82 .82 0 0 1 .2-.9zM270.4 182.5h1.7M271.2 194.7l.2 .6h-.4z"/>
<path d="M271.2 181.6v1.7M271.2 193.8h31.6M271.3 192.9l-.2 8.5h22.6M284.6 198.6h2.2M284.8 199.5l.9 1.4M285.7 198.6v2.3M286.5 199.5l-.8 1.4M292.9 195.3h3.8M296.7 195.3h.2M296.7 195.3v.2M296.9 195.3l-.2 .2M300.6 193.2h.3l-.1 .6z"/>
<path d="M300.8 183.8v10M303.8 195.5h.4l-.2 .6zM304 183.8v12.3M336.7 183.4h8M338.6 187.8h.3l-.2 .6zM338.7 183.4l.2 .6h-.3zM338.7 183.4v7M342.7 181.8l.6-.2v.4zM342.7 181.8h4.9M344.1 181.6l.6 .2-.6 .2zM344.7 183.4a2.49 2.49 0 0 1 2.5 2.5 2.49 2.49 0 0 1-2.5 2.5h-8M356.8 183.8h10.2"/>
<path d="M84.1 201.8l-1.2 2.8M275 201.8l-1.2 2.8M4 245.2h123v47.8M4 253.7h123M4 259.4h123M52.4 245.2v47.8M83.5 253.7v5.7M104.7 253.7v5.7M216 253h200M216 248h65M216 258h65M228.6 243v15"/>
<path d="M255.2 243v15M281 243v50M296 243v30M346 243v30M361 243v30M381 253v20M392 253v20M416 243h-200v50M4 265h123M4 270.6h123M4 276.2h123M84.9 279.3h1.3"/>
<path d="M85.5 278.6v1.3M216 278h65M216 273h200M216 263h165M216 268h65M231 263v15M256 263v15M311 273v20M393.4 260.5l9-2.5v10l-9-2.5zM4 281.8h123M4 287.4h123M83.5 287.4v5.6"/>
<path d="M84.9 280.6h1.3M104.7 287.4v5.6M267.4 287.2h1.2M267.4 286h1.2M268 285.5v1.1"/>
<circle cx="84.4" cy="45.8" r="1.12"/>
<circle cx="84.4" cy="45.8" r="1.18"/>
<circle cx="98.1" cy="59.9" r="1"/>
<circle cx="98.1" cy="49.9" r="1.01"/>
<circle cx="98.1" cy="59.9" r=".95"/>
<circle cx="98.1" cy="49.9" r=".95"/>
<circle cx="104.6" cy="43.6" r=".89"/>
<circle cx="115.1" cy="44.1" r=".84"/>
<circle cx="115.1" cy="44.1" r="1"/>
<circle cx="121.4" cy="44.1" r="1.11"/>
<circle cx="127.5" cy="44.1" r=".99"/>
<circle cx="127.6" cy="44.1" r=".84"/>
<circle cx="127.6" cy="44.1" r=".42"/>
<circle cx="133.7" cy="44.1" r="1.12"/>
<circle cx="133.7" cy="44.1" r="1.14"/>
<circle cx="140.1" cy="44.1" r=".84"/>
<circle cx="140.1" cy="44.1" r="1"/>
<circle cx="171.2" cy="43.6" r=".9"/>
<circle cx="204.6" cy="43.6" r=".9"/>
<circle cx="237.9" cy="43.6" r=".9"/>
<circle cx="271.2" cy="43.6" r=".9"/>
<circle cx="291.1" cy="59.9" r=".95"/>
<circle cx="291.1" cy="49.9" r=".99"/>
<circle cx="291.1" cy="49.9" r=".95"/>
<circle cx="291.1" cy="59.9" r="1.01"/>
<circle cx="84.4" cy="64.1" r="1.12"/>
<circle cx="84.4" cy="64.1" r="1.16"/>
<circle cx="104.6" cy="66.3" r=".89"/>
<circle cx="115.1" cy="65.8" r="1"/>
<circle cx="115.1" cy="65.8" r=".83"/>
<circle cx="121.4" cy="65.8" r="1.11"/>
<circle cx="127.5" cy="65.8" r="1"/>
<circle cx="127.6" cy="65.8" r=".84"/>
<circle cx="127.6" cy="65.8" r=".42"/>
<circle cx="133.7" cy="65.8" r="1.12"/>
<circle cx="133.7" cy="65.8" r="1.16"/>
<circle cx="138.3" cy="73.1" r=".98"/>
<circle cx="140.1" cy="65.8" r=".84"/>
<circle cx="140.1" cy="65.8" r="1"/>
<circle cx="171.2" cy="66.3" r=".9"/>
<circle cx="204.6" cy="66.3" r=".9"/>
<circle cx="237.9" cy="66.3" r=".9"/>
<circle cx="262.4" cy="69.1" r=".89"/>
<circle cx="262.4" cy="69.1" r=".87"/>
<circle cx="97.9" cy="115.8" r=".99"/>
<circle cx="97.9" cy="115.7" r=".96"/>
<circle cx="119.2" cy="110.6" r="1.01"/>
<circle cx="119.2" cy="110.6" r=".9"/>
<circle cx="119.2" cy="110.6" r=".86"/>
<circle cx="123.4" cy="107.4" r="1"/>
<circle cx="123.4" cy="107.4" r=".34"/>
<circle cx="123.4" cy="107.4" r=".91"/>
<circle cx="126.2" cy="107.4" r=".86"/>
<circle cx="126.2" cy="107.4" r=".9"/>
<circle cx="128.9" cy="107.4" r=".87"/>
<circle cx="128.9" cy="107.4" r=".91"/>
<circle cx="136.6" cy="110.6" r="1"/>
<circle cx="136.6" cy="110.6" r=".86"/>
<circle cx="262.5" cy="110.6" r=".9"/>
<circle cx="262.6" cy="110.6" r=".87"/>
<circle cx="262.6" cy="110.6" r="1.01"/>
<circle cx="269.9" cy="110.6" r=".86"/>
<circle cx="269.9" cy="110.6" r="1.01"/>
<circle cx="269.9" cy="110.6" r=".9"/>
<circle cx="291.2" cy="115.8" r=".95"/>
<circle cx="291.2" cy="115.8" r="1"/>
<circle cx="334.2" cy="120.1" r="1.49"/>
<circle cx="334.2" cy="120.1" r="1.32"/>
<circle cx="334.2" cy="127.6" r="1.5"/>
<circle cx="334.2" cy="120.1" r="1.14"/>
<circle cx="334.2" cy="127.6" r="1.14"/>
<circle cx="334.2" cy="127.6" r="1.33"/>
<circle cx="334.2" cy="127.6" r="1.17"/>
<circle cx="334.2" cy="120.1" r="1.17"/>
<circle cx="356.2" cy="120.1" r="1.33"/>
<circle cx="356.2" cy="127.6" r="1.17"/>
<circle cx="356.2" cy="120.1" r="1.13"/>
<circle cx="356.2" cy="127.6" r="1.13"/>
<circle cx="356.2" cy="127.6" r="1.34"/>
<circle cx="356.2" cy="120.1" r="1.49"/>
<circle cx="356.2" cy="127.6" r="1.5"/>
<circle cx="104.6" cy="171.1" r=".89"/>
<circle cx="119.1" cy="168.3" r=".42"/>
<circle cx="126.7" cy="168.3" r=".39"/>
<circle cx="129.1" cy="168.3" r=".39"/>
<circle cx="136.7" cy="168.3" r=".42"/>
<circle cx="137.9" cy="171.2" r=".9"/>
<circle cx="171.2" cy="171.2" r=".9"/>
<circle cx="204.6" cy="171.2" r=".9"/>
<circle cx="237.9" cy="171.1" r=".9"/>
<circle cx="262.4" cy="168.4" r=".4"/>
<circle cx="270.1" cy="168.4" r=".43"/>
<circle cx="271.2" cy="171.1" r=".9"/>
<circle cx="104.6" cy="193.8" r=".88"/>
<circle cx="104.6" cy="182.5" r=".84"/>
<circle cx="116.2" cy="180.7" r=".99"/>
<circle cx="137.9" cy="182.5" r=".83"/>
<circle cx="137.9" cy="193.8" r=".89"/>
<circle cx="171.2" cy="193.8" r=".89"/>
<circle cx="204.6" cy="193.8" r=".89"/>
<circle cx="237.9" cy="193.8" r=".89"/>
<circle cx="270.9" cy="182.5" r="2.43"/>
<circle cx="271.2" cy="193.8" r=".89"/>
<circle cx="83.5" cy="203.2" r=".98"/>
<circle cx="274.4" cy="203.2" r=".99"/>
</g>
<path d="M412.4 262.3a2.5 2.5 0 0 0-4.1-1.1 2.5 2.5 0 0 0 1 4.2 2.5 2.5 0 0 0 3.2-2.9l-.1-.2" fill="none" stroke="#000" stroke-width=".3" stroke-dasharray="30.5 1.3 1.3 1.3" stroke-dashoffset="24.5" stroke-linecap="butt"/>
<path d="M414.8 261.5a5 5 0 0 0-8.3-2 5 5 0 0 0 2.2 8.3 5 5 0 0 0 6.2-6l-.1-.3" fill="none" stroke="#000" stroke-width=".3" stroke-dasharray="30.5 1.3 1.3 1.3" stroke-dashoffset="16.7" stroke-linecap="butt"/>
<path d="M345.2 116.4v15.5" fill="none" stroke="#000" stroke-width=".3" stroke-dasharray="30.5 1.3 1.3 1.3" stroke-dashoffset="24.6"/>
<path d="M270.4 182.5h-.8M271.2 183.3v.8M271.2 181.6v-.8M272.1 182.5h.8" fill="none" stroke="#000" stroke-width=".3" stroke-dasharray="30.5 1.3 1.3 1.3"/>
<path d="M410 255.7v14.9" fill="none" stroke="#000" stroke-width=".3" stroke-dasharray="30.5 1.3 1.3 1.3" stroke-dashoffset="25"/>
<path d="M403.4 263l12.6-.1" fill="none" stroke="#000" stroke-width=".3" stroke-dasharray="30.5 1.3 1.3 1.3" stroke-dashoffset="26.1"/>
<path d="M216 248v5" fill="none" stroke="#000" stroke-width=".3" stroke-dasharray="30.5 1.3 1.3 1.3" stroke-dashoffset="29.9"/>
<path d="M101.7 65.8v-21.7M127.6 65.8v-21.7M260.9 65.8v-21.7M286.7 65.8v-21.7" fill="none" stroke="#f00" stroke-width=".3" stroke-dasharray="30.5 1.3 1.3 1.3" stroke-dashoffset="21.6"/>
<g fill="#000">
<path d="M331 128.5l.6 .2-.6 .1z"/>
<path d="M72.6 35.4l.6-.1v.3zM101.1 35.3l.6 .1-.6 .2z"/>
<path d="M127 31.1l.6 .2-.6 .1zM72.6 31.3l.6-.2v.3zM296.3 35.3l.6 .1-.6 .2zM286.7 35.4l.6-.1v.3zM260.3 31.1l.6 .2-.6 .1zM127.6 31.3l.6-.2v.3z"/>
<path d="M147.4 44.1l.2 .6h-.4zM147.2 65.2h.4l-.2 .6zM300.8 171.2l.1 .6h-.3zM300.6 193.2h.3l-.1 .6zM304 168.8l.2 .6h-.4zM303.8 195.5h.4l-.2 .6zM338.7 183.4l.2 .6h-.3zM338.6 187.8h.3l-.2 .6z"/>
<path d="M72.6 100.4l.6-.1v.2zM296.3 100.3l.6 .1-.6 .1zM115.1 39.1l.6-.2v.3zM139.5 38.9l.6 .2-.6 .1zM105.1 35.4l.6-.1v.3zM149.5 35.3l.6 .1-.6 .2zM115.1 66.6l-.2 .6h.3zM127.6 66.6l-.1 .6h.3zM345.2 132.9l.6-.2v.3zM358.3 132.7l.6 .2-.6 .1zM72.6 164.2l.6-.1v.3zM104 164.1l.6 .1-.6 .2zM104.5 194.7l-.1 .6h.3zM271.2 194.7l-.2 .6h.4zM105.4 182.5l.6 .1v-.3z"/>
<path d="M344.6 132.7l.6 .2-.6 .1zM331.6 132.9l.6-.2v.3zM296.3 164.1l.6 .1-.6 .2zM271.2 164.2l.6-.1v.3zM344.1 181.6l.6 .2-.6 .2zM342.7 181.8l.6-.2v.4z"/>
<path d="M365.8 129.6h.3l-.2 .6zM365.9 104.2l.2 .6h-.3z"/>
<path d="M104.6 164.2l.6-.1v.3zM137.3 164.1l.6 .1-.6 .2z"/>
<path d="M137.9 164.2l.6-.1v.3zM237.3 164.1l.6 .1-.6 .2z"/>
<path d="M237.9 164.2l.6-.1v.3zM270.6 164.1l.6 .1-.6 .2z"/>
</g>
<g font-size="6.3">
<text x="282.1" y="250.3">名称</text>
<text x="347.1" y="250.3">图号</text>
<text x="282.1" y="260.3">材质</text>
<text x="347.1" y="260.3">质量</text>
<text x="383.3" y="262.1">视</text>
<text x="383.3" y="269.9">图</text>
<text x="282.1" y="270.3">版次</text>
<text x="347.1" y="270.3">比例</text>
</g>
<g font-size="4.2">
<text x="4.8" y="237.6">注意：1.行走平行度（正面+侧面），450行程内，≤±0.03mm，1000行程内，≤±0.05mm。</text>
<text x="12.2" y="243.3">2.本体形变，450行程内，≤±0.03mm，1000行程内，≤±0.05mm。</text>
<text x="18.6" y="251.3">型号/规格</text>
<text x="70.6" y="251.3">GTH8-400-BC-M20-C4</text>
<text x="301.9" y="249.5">GTH8-400-BC-M20-C4</text>
<text x="14.4" y="258.3">螺杆型号/规格</text>
<text x="19.7" y="263.9">有效行程</text>
<text x="63.7" y="258.3">1605</text>
<text x="86.5" y="263.9">400</text>
<text x="89.9" y="258.3">1610</text>
<text x="111.7" y="258.3">1620</text>
<text x="19.7" y="269.5">精度等级</text>
<text x="87.6" y="269.5">C7</text>
<text x="259" y="267">2022/9/23</text>
<text x="19.7" y="275.2">马达容量</text>
<text x="70.6" y="275.2">200/400W（无刹车）</text>
<text x="15.4" y="280.8">重复定位精度</text>
<text x="86.7" y="280.8">0.02</text>
<text x="9.1" y="286.4">感应开关方式及数量</text>
<text x="72.7" y="286.4">外挂型三只（C4）</text>
<text x="15.5" y="292">建议最快速度</text>
<text x="60.5" y="292">250MM/S</text>
<text x="86.7" y="292">500MM/S</text>
<text x="106.4" y="292">1000MMM/S</text>
</g>
<g font-size="4.1">
<text x="274.4" y="184">I</text>
<text x="360.9" y="182.7">I</text>
<text x="356.8" y="187.9">1 : 1</text>
</g>
<g font-size="3.5">
<text x="81.9" y="32.5">165 滑台原点位置</text>
<text x="188.7" y="32.5">400 有效行程</text>
<text x="33.6" y="36.7">87.50 滑台极限位置 1</text>
<text x="129.5" y="36.7">135</text>
<text x="130.4" y="40.3">75</text>
<text x="298.7" y="36.7">30.50 滑台极限位置 1</text>
<text x="148.7" y="56.3" transform="rotate(-90 148.7 56.3)">65</text>
<text x="94" y="74.4">4 x M6 贯穿</text>
<text x="129.5" y="74.4">2 x</text>
<text x="141.2" y="74.4">5</text>
<text x="149.6" y="74.4">8</text>
<text x="186.5" y="101.6">673</text>
<text x="367.2" y="119.8" transform="rotate(-90 367.2 119.8)">78</text>
<text x="316.1" y="128.1">基准面</text>
<text x="334.3" y="134.1">40.70</text>
<text x="350.9" y="134.1">41</text>
<text x="90.6" y="165.5">96</text>
<text x="117.1" y="165.5">100</text>
<text x="184.8" y="165.5">300</text>
<text x="250.5" y="165.5">100</text>
<text x="281.4" y="165.5">77</text>
<text x="107.4" y="182">2 x</text>
<text x="118.9" y="182">5 H7</text>
<text x="132.8" y="182">4</text>
<text x="302.1" y="183.8" transform="rotate(-90 302.1 183.8)">68</text>
<text x="305.3" y="183.8" transform="rotate(-90 305.3 183.8)">82</text>
<text x="347.7" y="183.1">2</text>
<text x="81.9" y="200.9">8 x M6</text>
<text x="98.5" y="200.9">15</text>
<text x="273.7" y="200.9">4 x M6</text>
<text x="288.5" y="200.9">15</text>
<text x="338.3" y="201" transform="rotate(-90 338.3 201)">+0.012</text>
<text x="341.8" y="199.2" transform="rotate(-90 341.8 199.2)">0</text>
<text x="86.3" y="204.4">5.40 贯穿</text>
<text x="277.1" y="204.4">5.40 贯穿</text>
<text x="341.8" y="204.5" transform="rotate(-90 341.8 204.5)">5</text>
<text x="221.4" y="246.8">1</text>
<text x="221.4" y="251.8">2</text>
<text x="218.8" y="256.8">序号</text>
<text x="232.2" y="256.8">修 订 版 次</text>
<text x="257.5" y="256.8">设计变更编号</text>
<text x="228.2" y="261.8">设</text>
<text x="240.1" y="261.8">计</text>
<text x="252" y="261.8">变</text>
<text x="263.9" y="261.8">更</text>
<text x="219.1" y="266.7">设 计</text>
<text x="368.3" y="269.3">1:3</text>
<text x="219.1" y="271.7">校 核</text>
<text x="219.1" y="276.7">批 准</text>
<text x="222.9" y="282.7">技术要求：</text>
<text x="231.8" y="287.3">1、未标注公差全部 0.1</text>
<text x="231.7" y="291.8">2、未标注倒角全部C0.3</text>
</g>
</svg>
